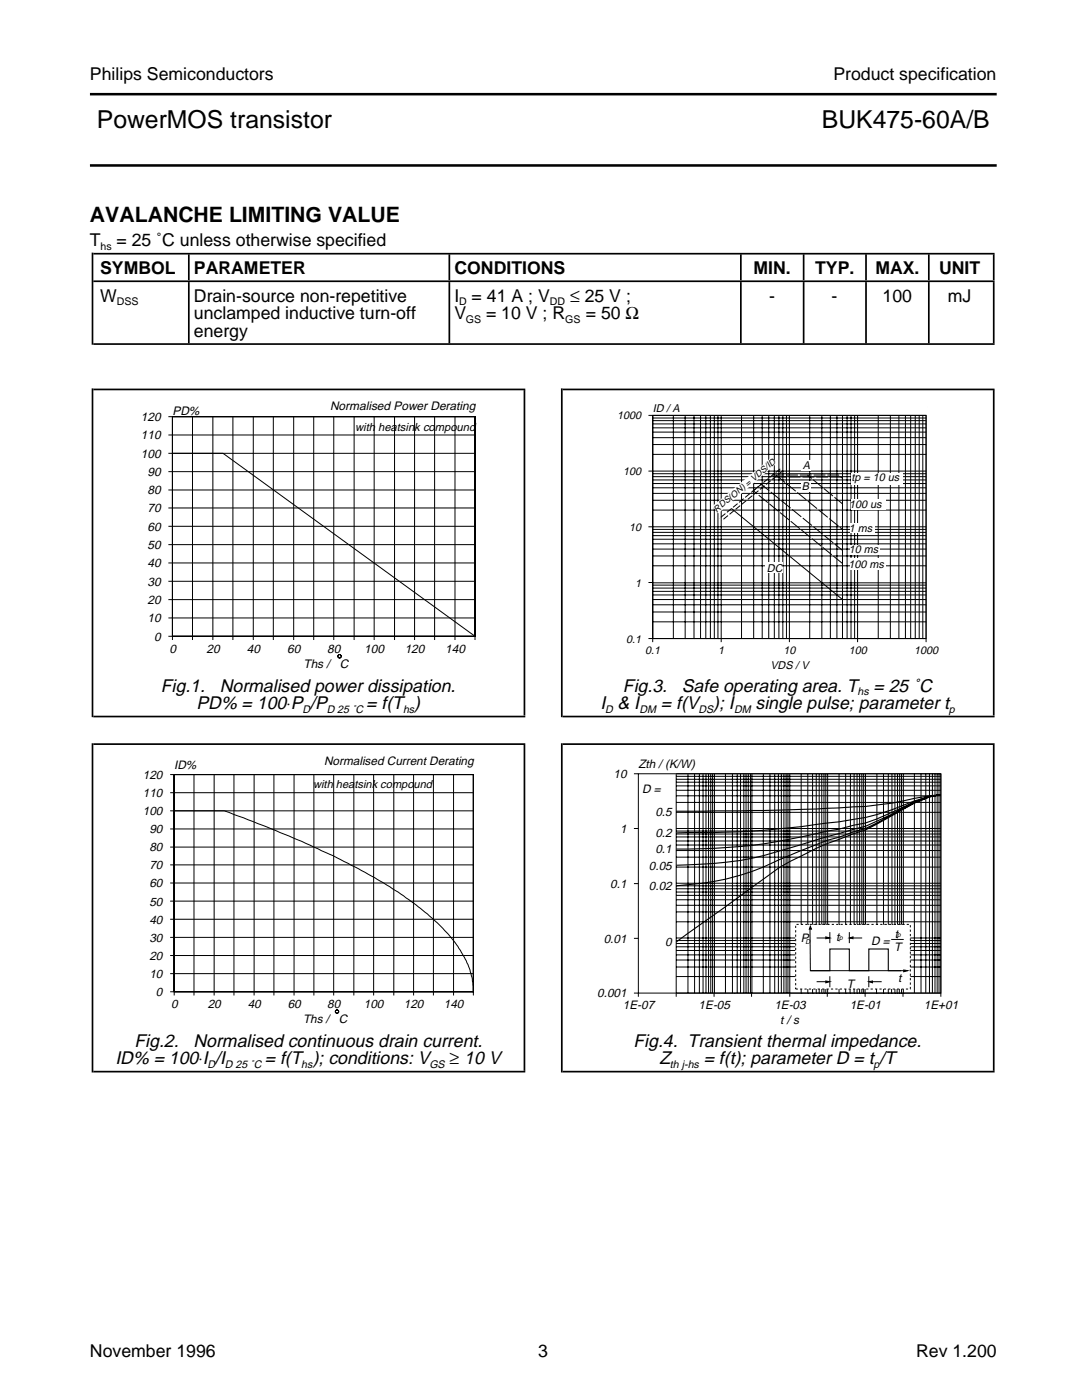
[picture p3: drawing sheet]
<svg xmlns="http://www.w3.org/2000/svg" width="216mm" height="279mm" viewBox="0 0 216 279" stroke-linecap="round" stroke-linejoin="round" font-family="sans-serif">
<g fill="none" stroke="#000" stroke-width=".2">
<path d="M33.6 83.2h61.2v44.5M33.6 86.8h61.2M33.6 90.5h61.2M33.6 94.1h61.2M33.6 97.8h61.2M34.4 83.2h60.4v43.8h-60.4zM34.4 90.5h10.1l50.3 36.5h-61.2M34.4 83.2v44.5M38.4 83.2v44.5M42.5 83.2v44.5M46.5 83.2v44.5M50.5 83.2v44.5"/>
<path d="M54.5 83.2v44.5M58.6 83.2v44.5M62.6 83.2v44.5M66.6 83.2v44.5M70.7 83.2v44.5M74.7 83.2v44.5M78.7 83.2v44.5M82.7 83.2v44.5M86.7 83.2v44.5M90.8 83.2v44.5M129.4 82.9h55.4v45.3M129.4 94h55.4"/>
<path d="M130.2 82.9h54.6v44.5h-54.6zM130.2 82.9v45.3M130.2 99.8h54.6M130.2 98.5h54.6M130.2 97.4h54.6M130.2 96.5h54.6M130.2 95.8h54.6M130.2 95.1h54.6M130.2 94.5h54.6M130.2 90.7h54.6M130.2 88.7h54.6M130.2 87.3h54.6"/>
<path d="M130.2 86.2h54.6M130.2 85.4h54.6M130.2 84.6h54.6M130.2 83.9h54.6M130.2 83.4h54.6M134.4 82.9v44.5M136.7 82.9v44.5M138.5 82.9v44.5M139.8 82.9v44.5M140.8 82.9v44.5M141.8 82.9v44.5M142.5 82.9v44.5"/>
<path d="M143.3 82.9v44.5M143.9 82.9v45.3M148 82.9v44.5M150.4 82.9v44.5M152.1 82.9v44.5M153.4 82.9v44.5M154.5 82.9v44.5M155.4 82.9v44.5M156.2 82.9v44.5M156.9 82.9v44.5M157.5 82.9v45.3M161.6 82.9v44.5"/>
<path d="M164 82.9v44.5M165.7 82.9v44.5M167 82.9v44.5M168.1 82.9v44.5M169 82.9v44.5M169.8 82.9v44.5M170.5 82.9v44.5M171.1 82.9v45.3M175.2 82.9v44.5M177.7 82.9v44.5M179.4 82.9v44.5M180.7 82.9v44.5"/>
<path d="M181.7 82.9v44.5M182.6 82.9v44.5M183.4 82.9v44.5M184.1 82.9v44.5M33.6 101.4h61.2M33.6 105h61.2M33.6 108.7h61.2M33.6 112.4h61.2M33.6 116h61.2M33.6 119.7h61.2M129.4 105.1h55.4M129.4 116.3h.8"/>
<path d="M130.2 119.7h54.6M130.2 118.7h54.6M130.2 118h54.6M130.2 117.4h54.6M130.2 116.8h54.6M130.2 116.3h54.6M130.2 112.9h54.6M130.2 111h54.6M130.2 109.6h54.6M130.2 108.5h54.6M130.2 107.6h54.6M130.2 106.9h54.6"/>
<path d="M130.2 106.2h54.6M130.2 105.7h54.6M130.2 101.8h54.6M145.9 101.5l22.2 18.2v7.7M33.6 123.3h61.2M129.4 127.4h55.4M130.2 127.4h.1M130.2 124.1h54.6M130.2 122.1h54.6M130.2 120.7h54.6M134.4 127.4h.1M136.7 127.4h.1"/>
<path d="M138.5 127.4h.1M139.8 127.4h.1M140.8 127.4h.1M141.8 127.4h.1M142.5 127.4h.1M143.3 127.4h.1M143.9 127.4h.1M148 127.4h.1M150.4 127.4h.1M152.1 127.4h.1M153.4 127.4h.1M154.5 127.4h.1"/>
<path d="M155.4 127.4h.1M156.2 127.4h.1M156.9 127.4h.1M157.5 127.4h.1M161.6 127.4h.1M164 127.4h.1M165.7 127.4h.1M167 127.4h.1M168.1 127.4h.1M169 127.4h.1M169.8 127.4h.1M170.5 127.4h.1"/>
<path d="M171.1 127.4h.1M175.2 127.4h.1M177.7 127.4h.1M179.4 127.4h.1M180.7 127.4h.1M181.7 127.4h.1M182.6 127.4h.1M183.4 127.4h.1M184.1 127.4h.1"/>
<circle cx="67.8" cy="131" r=".34"/>
</g>
<path d="M155.7 93.6l-12.2 9.9M156.2 94l-12.2 9.9" fill="none" stroke="#000" stroke-width=".2" stroke-dasharray="1.2 .4" stroke-linecap="butt"/>
<path d="M154.1 94.8h13.2l.8 .7v24.2M154.6 95.2h13.2M154.8 94.8l13.3 10.9v-5.1l-7-5.8M168.1 112.5l-17.8-14.6 1.6-1.3 16.2 13.2" fill="none" stroke="#000" stroke-width=".2" stroke-dasharray="2.4 .4" stroke-linecap="butt"/>
<g fill="#fff">
<path d="M169.8 94.4h10.2v2.2h-10.2z" fill-rule="evenodd"/>
<path d="M169.8 99.6h6.8v2h-6.8z" fill-rule="evenodd"/>
<path d="M169.6 104.5h4.9v1.9h-4.9z" fill-rule="evenodd"/>
<path d="M169.6 108.7h5.8v1.9h-5.8z" fill-rule="evenodd"/>
<path d="M169.6 111.5h7.1v2.3h-7.1z" fill-rule="evenodd"/>
<path d="M152.7 112.3h3.4v2.1h-3.4z" fill-rule="evenodd"/>
<path d="M160 91.9h1.8v2.1h-1.8z" fill-rule="evenodd"/>
<path d="M159.9 96h1.9v2h-1.9z" fill-rule="evenodd"/>
<path d="M142.1 101l11.9-9.8 1 1.2-11.7 10.1z" fill-rule="evenodd"/>
<path d="M173.1 80.2h11.9v2.2h-11.9z" fill-rule="evenodd"/>
</g>
<g fill="none" stroke="#000" stroke-width=".2">
<path d="M34 154.6h60.5v44.1M34 158.2h60.5M34.8 154.6h59.7v43.3h-59.7zM34.8 154.6v44.1M38.7 154.6v44.1M42.7 154.6v44.1M46.7 154.6v44.1M50.7 154.6v44.1M54.7 154.6v44.1M58.7 154.6v44.1M62.6 154.6v44.1M66.6 154.6v44.1"/>
<path d="M70.6 154.6v44.1M74.6 154.6v44.1M78.6 154.6v44.1M82.5 154.6v44.1M86.5 154.6v44.1M90.5 154.6v44.1M126.5 154.4h.9M127.4 154.4h60.3v43.8h-60.3zM134.9 154.5v44.4M134.9 154.4h52.8v44.5M134.9 158.8h52.8M134.9 157.7h52.8"/>
<path d="M134.9 156.8h52.8M134.9 156.1h52.8M134.9 155.5h52.8M134.9 154.9h52.8M137.3 154.4v43.8M138.6 154.4v43.8M139.5 154.4v43.8M140.3 154.4v43.8M140.9 154.4v43.8M141.4 154.4v43.8M141.8 154.4v43.8M142.2 154.4v43.8"/>
<path d="M142.6 154.4v43.8M144.8 154.4v43.8M146.2 154.4v43.8M147.1 154.4v43.8M147.8 154.4v43.8M148.4 154.4v43.8M148.9 154.4v43.8M149.3 154.4v43.8M149.7 154.4v43.8M150 154.4v43.8M152.3 154.4v43.8M153.6 154.4v43.8"/>
<path d="M154.6 154.4v43.8M155.3 154.4v43.8M155.9 154.4v43.8M156.4 154.4v43.8M156.9 154.4v43.8M157.2 154.4v43.8M157.6 154.4v44.5M159.9 154.5v30M161.2 154.5v30M162.1 154.5v30M162.9 154.5v30M163.5 154.5v30"/>
<path d="M164 154.5v30M164.4 154.5v30M164.8 154.5v30M165.1 154.5v30M167.4 154.5v30M168.7 154.5v30M169.7 154.5v30M170.4 154.5v30M171 154.5v30M171.5 154.5v30M172 154.5v30M172.3 154.5v30"/>
<path d="M172.7 154.5v30M175 154.5v30M176.3 154.5v30M177.2 154.5v30M178 154.5v30M178.6 154.5v30M179.1 154.5v30M179.5 154.5v30M179.9 154.5v30M180.3 154.5v30M182.5 154.4v43.8M183.8 154.4v43.8"/>
<path d="M184.7 154.4v43.8M185.5 154.4v43.8M186 154.4v43.8M186.6 154.4v43.8M187 154.4v43.8M187.4 154.4v43.8M34 161.8h60.5M34 165.4h60.5M34 169.1h60.5M34 172.6h60.5M34 176.2h60.5M34 179.8h60.5"/>
<path d="M34.8 161.8h9.9l2.9 1.1a177.6 177.6 0 0 1 29 13.3l.6 .4a52.2 52.2 0 0 1 13.6 11.5 17.8 17.8 0 0 1 3.5 7.3l.2 2.5h-60.5M126.5 165.3h.9M126.5 176.3h.9M134.9 165.3h52.8M134.9 179.6h52.8M134.9 178.7h52.8M134.9 178h52.8M134.9 177.4h52.8M134.9 176.8h52.8M134.9 176.3h52.8M134.9 173h52.8M134.9 171.1h52.8"/>
<path d="M134.9 169.7h52.8M134.9 168.6h52.8M134.9 167.8h52.8M134.9 167h52.8M134.9 166.4h52.8M134.9 165.9h52.8M134.9 162.1h52.8M134.9 160.1h52.8M34 183.5h60.5M34 187.1h60.5M34 190.7h60.5M34 194.3h60.5"/>
<path d="M126.5 198.2h.9v.7M126.5 187.3h.9M134.9 198.2h52.8M134.9 187.2h23.8M134.9 194.9h23.8M134.9 193h23.8M134.9 191.6h23.8M134.9 190.6h23.8M134.9 189.7h23.8M134.9 189h23.8M134.9 188.3h23.8M134.9 187.7h23.8"/>
<path d="M134.9 184h52.8M134.9 182h52.8M134.9 180.7h52.8M142.5 198.2v.7M146.5 198.3h.1M150 198.2v.7M159.9 184.5h.1M159.9 198.3h.1M159.9 197.4v.9M161.2 184.5h.1M161.2 198.3h.1M161.2 197.4v.9"/>
<path d="M161.6 185.4l.1 8.3h18.6M162.1 184.5h.1M162.1 198.3h.1M162.1 197.4v.9M162.9 184.5h.1M162.9 198.3h.1M162.9 197.4v.9M162.9 187.2h1.9M162.9 195.9h1.9M163.5 184.5h.1M163.5 198.3h.1M163.5 197.4v.9"/>
<path d="M164 184.5h.1M164 198.3h.1M164 197.4v.9M164.4 184.5h.1M164.4 198.3h.1M164.4 197.4v.9M164.8 184.5h.1M164.8 198.3h.1M164.8 197.4v.9M165.1 198.2v.7M165.1 184.5h.1M165.1 198.3h.1"/>
<path d="M165.1 197.4v.9M165.6 186v2.2M165.6 194.8v2.2M167.4 184.5h.1M167.4 198.3h.1M167.4 197.4v.9M168.7 184.5h.1M168.7 198.3h.1M168.7 197.4v.9M169.5 186v2.2M169.6 198.3h.1M169.6 197.4v.9"/>
<path d="M169.7 184.5h.1M170.2 187.2h1.8M170.4 184.5h.1M170.4 198.3h.1M170.4 197.4v.9M171 184.5h.1M171 198.3h.1M171 197.4v.9M171.5 184.5h.1M171.5 198.3h.1M171.5 197.4v.9M172 184.5h.1"/>
<path d="M172 198.3h.1M172 197.4v.9M172.3 184.5h.1M172.3 198.3h.1M172.3 197.4v.9M172.6 198.3h.1M172.6 197.4v1.5M172.7 184.5h.1M173.4 194.8v2.2M174.1 195.9h1.8M174.9 198.3h.1M174.9 197.4v.9"/>
<path d="M175 184.5h.1M176.3 184.5h.1M176.3 198.3h.1M176.3 197.4v.9M177.2 184.5h.1M177.2 198.3h.1M177.2 197.4v.9M177.8 187.5h2.5M177.9 198.3h.1M177.9 197.4v.9M178 184.5h.1M178.6 184.5h.1"/>
<path d="M178.6 198.3h.1M178.6 197.4v.9M179 198.3h.1M179 197.4v.9M179.1 184.5h.1M179.4 198.3h.1M179.4 197.4v.9M179.5 184.5h.1M179.9 184.5h.1M179.9 198.3h.1M179.9 197.4v.9M180.2 198.2v.7"/>
<path d="M180.3 184.5h.1M180.3 198.3h.1M180.3 197.4v.9M181.6 187.2h6.1M181.6 194.9h6.1M181.6 193h6.1M181.6 191.6h6.1M181.6 190.6h6.1M181.6 189.7h6.1M181.6 189h6.1M181.6 188.3h6.1M181.6 187.7h6.1"/>
<circle cx="67.2" cy="201.9" r=".34"/>
</g>
<path d="M134.9 161.9l20.4-.2 7.6-.2 7.5-.5a64.1 64.1 0 0 0 12.1-1.7l5.2-.7a35.8 35.8 0 0 0-9.7 3 45.2 45.2 0 0 1-10.7 2.4 214.6 214.6 0 0 1-32.4 2.2M134.9 169.5a111.9 111.9 0 0 0 30.2-3.6l2.2-.4 3.1-.8a32.9 32.9 0 0 0 9.8-3.6l2.3-1 3-1.1 2.2-.4-2.2 .4-3 1.1-4.5 2.4-5.3 2.4-7.6 2.1-5.2 1.6a81.6 81.6 0 0 1-12.1 3.1l-5.3 .6-7.6 .4M134.9 176.8a49.7 49.7 0 0 0 20.4-5.1l9.8-4 2.2-.6 3.1-1.1 2.3-.7 9.8-5.1 3-1.2 2.2-.4-2.2 .4-3 1.3-9.8 5.3-7.6 2.8-7.5 3.5-2.3 1.4-20.4 14.7M161.7 193.7h3.9v-4.3h3.9v4.3h3.9v-4.3h3.8v4.3h2.6" fill="none" stroke="#000" stroke-width=".22"/>
<path d="M158.8 184.5h22.8v12.9h-22.8z" fill="none" stroke="#000" stroke-width=".2" stroke-dasharray=".4" stroke-linecap="butt"/>
<path d="M161.7 184.8l.2 .6h-.4zM164.8 187l.8 .2-.8 .1zM164.8 195.8l.8 .1-.8 .2zM169.5 187.2l.7-.2v.3zM173.4 195.9l.7-.1v.3zM180.3 193.6l.8 .1-.8 .2z" fill="#000" stroke="#000" stroke-width=".2"/>
<path d="M170.4 151h17.8v3.1h-17.8z" fill-rule="evenodd" fill="#fff"/>
<path d="M18.6 56.1h179.9M18.6 50.6h179.9M18.6 77.7h86.2M18.6 68.7h179.9M112.3 77.7h86.2M18.6 148.5h86.2M18.6 143h86.2M112.3 148.5h86.2M112.3 143h86.2M18.6 213.9h86.2M112.3 213.9h86.2" fill="none" stroke="#000" stroke-width=".34"/>
<path d="M104.5 181.2h.3M198.1 181.2h.4" fill="none" stroke="#000" stroke-width="65" stroke-linecap="butt"/>
<path d="M18.3 181.2h.3M111.9 181.2h.4" fill="none" stroke="#000" stroke-width="65.7" stroke-linecap="butt"/>
<path d="M104.5 110.3h.3M198.1 110.3h.4" fill="none" stroke="#000" stroke-width="64.9" stroke-linecap="butt"/>
<path d="M18.3 110.3h.3M111.9 110.3h.4" fill="none" stroke="#000" stroke-width="65.6" stroke-linecap="butt"/>
<path d="M37.5 62.4h.3M89.5 62.4h.3M147.7 62.4h.3M160.2 62.4h.3M172.6 62.4h.4M185.2 62.4h.3M198.1 62.4h.4" fill="none" stroke="#000" stroke-width="12.2" stroke-linecap="butt"/>
<path d="M37.5 53.3h.3M89.5 53.3h.3M147.7 53.3h.3M160.2 53.3h.3M172.6 53.3h.4M185.2 53.3h.3M198.1 53.3h.4" fill="none" stroke="#000" stroke-width="5.2" stroke-linecap="butt"/>
<path d="M18.3 59.6h.3" fill="none" stroke="#000" stroke-width="18.4" stroke-linecap="butt"/>
<path d="M17.9 18.8h181M17.9 33h181" fill="none" stroke="#000" stroke-width=".51"/>
<g font-size="4.9">
<text x="19.3" y="25.5">PowerMOS transistor</text>
<text x="164" y="25.5">BUK475-60A/B</text>
</g>
<text font-size="4.2" x="17.9" y="44.4">AVALANCHE LIMITING VALUE</text>
<g font-size="3.6">
<text x="32.1" y="138.1">Fig.1.</text>
<text x="39.2" y="141.6">PD% = 100⋅P /P</text>
<text x="43.9" y="138.1">Normalised power dissipation.</text>
<text x="73.1" y="141.6">= f(T )</text>
<text x="119.8" y="141.6">I &amp; I</text>
<text x="124.3" y="138.1">Fig.3.</text>
<text x="131.9" y="141.6">= f(V</text>
<text x="136.1" y="138.1">Safe operating area. T</text>
<text x="142.3" y="141.6">); I</text>
<text x="150.8" y="141.6">single pulse; parameter t</text>
<text x="174.3" y="138.1">= 25 ˚C</text>
<text x="26.8" y="209">Fig.2.</text>
<text x="38.6" y="209">Normalised continuous drain current.</text>
<text x="126.4" y="209">Fig.4. Transient thermal impedance.</text>
<text x="23" y="212.4">ID% = 100⋅I /I</text>
<text x="52.8" y="212.4">= f(T ); conditions: V</text>
<text x="131.6" y="212.4">Z</text>
<text x="140.4" y="212.4">= f(t); parameter D = t /T</text>
</g>
<g font-size="3.5">
<text x="17.9" y="16">Philips Semiconductors</text>
<text x="166.3" y="16">Product specification</text>
<text x="17.9" y="49.2">T</text>
<text x="23.2" y="49.2">= 25 ˚C unless otherwise specified</text>
<text x="20" y="54.7">SYMBOL</text>
<text x="38.7" y="54.7">PARAMETER</text>
<text x="90.7" y="54.7">CONDITIONS</text>
<text x="150.4" y="54.7">MIN.</text>
<text x="162.6" y="54.7">TYP.</text>
<text x="174.7" y="54.7">MAX.</text>
<text x="187.4" y="54.7">UNIT</text>
<text x="20" y="60.2">W</text>
<text x="38.7" y="63.7">unclamped inductive turn-off</text>
<text x="38.7" y="60.2">Drain-source non-repetitive</text>
<text x="90.7" y="60.2">I = 41 A ; V</text>
<text x="90.7" y="63.7">V</text>
<text x="97" y="63.7">= 10 V ; R</text>
<text x="113.8" y="60.2">≤ 25 V ;</text>
<text x="116.9" y="63.7">= 50 Ω</text>
<text x="153.5" y="60.2">-</text>
<text x="165.9" y="60.2">-</text>
<text x="176.1" y="60.2">100</text>
<text x="189.1" y="60.2">mJ</text>
<text x="38.7" y="67.2">energy</text>
<text x="89.7" y="212.4">≥ 10 V</text>
<text x="17.9" y="270.8">November 1996</text>
<text x="107.4" y="270.8">3</text>
<text x="182.8" y="270.8">Rev 1.200</text>
</g>
<g font-size="2.4">
<text x="34.4" y="82.8">PD%</text>
<text x="65.9" y="81.9">Normalised Power Derating</text>
<text x="28.1" y="84">120</text>
<text x="28.1" y="87.7">110</text>
<text x="28.1" y="91.4">100</text>
<text x="29.4" y="94.9">90</text>
<text x="29.4" y="98.7">80</text>
<text x="29.4" y="102.3">70</text>
<text x="29.4" y="105.9">60</text>
<text x="29.4" y="109.6">50</text>
<text x="29.4" y="113.2">40</text>
<text x="29.4" y="116.9">30</text>
<text x="29.4" y="120.5">20</text>
<text x="29.4" y="124.2">10</text>
<text x="30.7" y="127.9">0</text>
<text x="33.8" y="130.3">0</text>
<text x="41.2" y="130.3">20</text>
<text x="49.3" y="130.3">40</text>
<text x="57.3" y="130.3">60</text>
<text x="65.3" y="130.3">80</text>
<text x="72.7" y="130.3">100</text>
<text x="80.8" y="130.3">120</text>
<text x="88.8" y="130.3">140</text>
<text x="60.5" y="133.3">Ths /</text>
<text x="67.8" y="133.3">C</text>
<text x="28.5" y="155.5">120</text>
<text x="34.8" y="153.5">ID%</text>
<text x="64.7" y="152.7">Normalised Current Derating</text>
<text x="122.4" y="155.3">10</text>
<text x="127.4" y="153.3">Zth / (K/W)</text>
<text x="28.5" y="159.1">110</text>
<text x="128.1" y="158.3">D =</text>
<text x="28.5" y="162.7">100</text>
<text x="29.8" y="166.2">90</text>
<text x="123.7" y="166.2">1</text>
<text x="130.8" y="162.8">0.5</text>
<text x="130.8" y="167.1">0.2</text>
<text x="29.8" y="169.9">80</text>
<text x="29.8" y="173.5">70</text>
<text x="129.5" y="173.6">0.05</text>
<text x="130.8" y="170.3">0.1</text>
<text x="29.8" y="177.1">60</text>
<text x="121.8" y="177.2">0.1</text>
<text x="129.5" y="177.6">0.02</text>
<text x="29.8" y="180.7">50</text>
<text x="29.8" y="184.3">40</text>
<text x="29.8" y="187.9">30</text>
<text x="29.8" y="191.6">20</text>
<text x="120.5" y="188.1">0.01</text>
<text x="132.7" y="188.9">0</text>
<text x="159.8" y="188.1">P</text>
<text x="166.8" y="187.8">t</text>
<text x="173.8" y="188.5">D =</text>
<text x="178.4" y="189.7">T</text>
<text x="178.6" y="187.3">t</text>
<text x="29.8" y="195.2">10</text>
<text x="169" y="197.2">T</text>
<text x="179.2" y="196.1">t</text>
<text x="31.1" y="198.8">0</text>
<text x="34.2" y="201.3">0</text>
<text x="41.5" y="201.3">20</text>
<text x="49.4" y="201.3">40</text>
<text x="57.4" y="201.3">60</text>
<text x="65.3" y="201.3">80</text>
<text x="72.6" y="201.3">100</text>
<text x="80.6" y="201.3">120</text>
<text x="88.6" y="201.3">140</text>
<text x="119.2" y="199.1">0.001</text>
<text x="124.3" y="201.4">1E-07</text>
<text x="139.4" y="201.4">1E-05</text>
<text x="154.5" y="201.4">1E-03</text>
<text x="169.5" y="201.4">1E-01</text>
<text x="184.4" y="201.4">1E+01</text>
<text x="60.5" y="204.1">Ths /</text>
<text x="67.6" y="204.1">C</text>
<text x="155.7" y="204.3">t / s</text>
</g>
<g font-size="2.3">
<text x="70.9" y="85.9">with heatsink compound</text>
<text x="62.5" y="157.3">with heatsink compound</text>
</g>
<g font-size="2.2">
<text x="123.1" y="83.7">1000</text>
<text x="130.2" y="82.2">ID / A</text>
<text x="124.3" y="94.8">100</text>
<text x="160.2" y="93.7">A</text>
<text x="169.9" y="96">tp = 10 us</text>
<text x="160" y="97.8">B</text>
<text x="169.4" y="101.3">100 us</text>
<text x="125.5" y="105.9">10</text>
<text x="169.4" y="106.3">1 ms</text>
<text x="169.3" y="113.4">100 ms</text>
<text x="169.4" y="110.4">10 ms</text>
<text x="126.7" y="117.1">1</text>
<text x="153" y="114.1">DC</text>
<text x="124.9" y="128.2">0.1</text>
<text x="128.7" y="130.5">0.1</text>
<text x="143.3" y="130.5">1</text>
<text x="156.3" y="130.5">10</text>
<text x="169.4" y="130.5">100</text>
<text x="182.4" y="130.5">1000</text>
<text x="153.7" y="133.4">VDS / V</text>
<text x="60.4" y="142.3">D</text>
<text x="65.2" y="142.3">D 25 ˚C</text>
<text x="80.4" y="142.3">hs</text>
<text x="120.7" y="142.3">D</text>
<text x="127.6" y="142.3">DM</text>
<text x="139.4" y="142.3">DS</text>
<text x="146.5" y="142.3">DM</text>
<text x="171.1" y="138.8">hs</text>
<text x="189.3" y="142.3">p</text>
<text x="41.4" y="213.2">D</text>
<text x="44.9" y="213.2">D 25 ˚C</text>
<text x="60.1" y="213.2">hs</text>
<text x="85.7" y="213.2">GS</text>
<text x="133.7" y="213.2">th j-hs</text>
<text x="174.3" y="213.2">p</text>
</g>
<g font-size="2.1">
<text x="20.1" y="49.9">hs</text>
<text x="23.3" y="60.9">DSS</text>
<text x="91.6" y="60.9">D</text>
<text x="93" y="64.4">GS</text>
<text x="109.7" y="60.9">DD</text>
<text x="112.8" y="64.4">GS</text>
</g>
<text font-size="1.8" x="143.1" y="102.3" transform="rotate(-40 143.1 102.3)">RDS(ON) = VDS/ID</text>
<g font-size="1.3">
<text x="160.7" y="188.4">D</text>
<text x="167.4" y="187.7">p</text>
<text x="179" y="187.1">p</text>
</g>
</svg>
